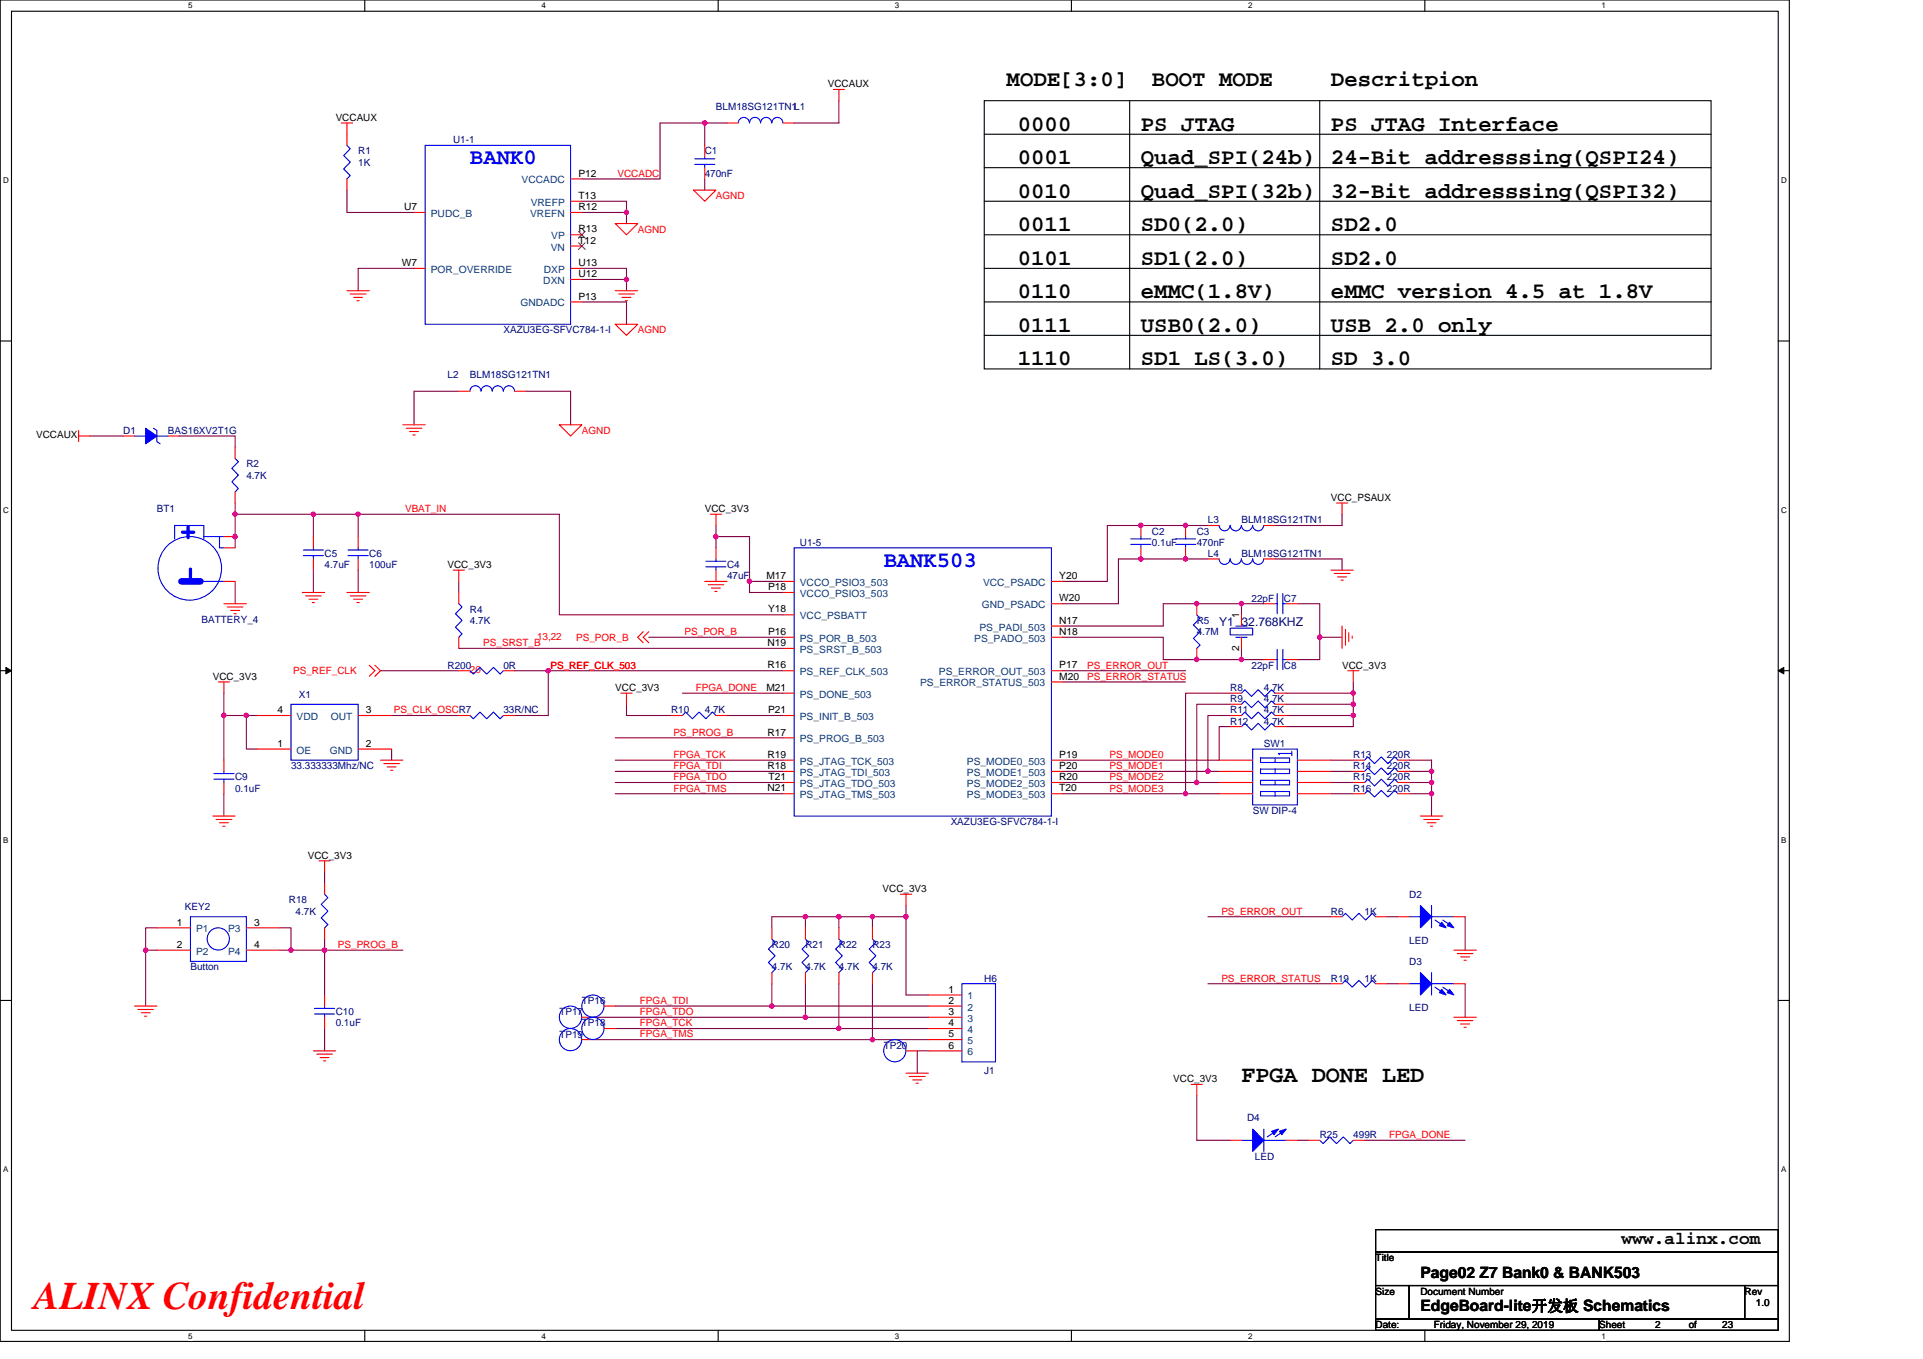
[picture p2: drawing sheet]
<svg xmlns="http://www.w3.org/2000/svg" width="297mm" height="210mm" viewBox="0 0 297 210" stroke-linecap="round" stroke-linejoin="round" font-family="sans-serif">
<path d="M0 0h276.4v207.3h-276.4zM1.8 1.7h272.9v203.8h-272.9z" fill="none" stroke="#000" stroke-width=".17"/>
<g fill="#fff">
<path d="M29.1 .2h.6v1.4h-.6z"/>
<path d="M29.1 205.7h.6v1.4h-.6z"/>
</g>
<path d="M56.3 0v1.7M56.3 205.5v1.8" fill="none" stroke="#000" stroke-width=".17"/>
<g fill="#fff">
<path d="M83.6 .2h.7v1.4h-.7z"/>
<path d="M83.6 205.7h.7v1.4h-.7z"/>
</g>
<path d="M110.9 0v1.7M110.9 205.5v1.8" fill="none" stroke="#000" stroke-width=".17"/>
<g fill="#fff">
<path d="M138.2 .2h.7v1.4h-.7z"/>
<path d="M138.2 205.7h.7v1.4h-.7z"/>
</g>
<path d="M165.5 0v1.7M165.5 205.5v1.8" fill="none" stroke="#000" stroke-width=".17"/>
<g fill="#fff">
<path d="M192.8 .2h.6v1.4h-.6z"/>
<path d="M192.8 205.7h.6v1.4h-.6z"/>
</g>
<path d="M220.1 0v1.7M220.1 205.5v1.8" fill="none" stroke="#000" stroke-width=".17"/>
<g fill="#fff">
<path d="M247.4 .2h.6v1.4h-.6z"/>
<path d="M247.4 205.7h.6v1.4h-.6z"/>
<path d="M.5 27.2h.8v1.4h-.8z"/>
<path d="M275.1 27.2h.9v1.4h-.9z"/>
<path d="M.5 78.1h.8v1.4h-.8z"/>
<path d="M275.1 78.1h.9v1.4h-.9z"/>
</g>
<path d="M0 52.7h1.8M274.7 52.7h1.7" fill="none" stroke="#000" stroke-width=".17"/>
<g fill="#fff">
<path d="M.5 129.1h.8v1.4h-.8z"/>
<path d="M275.1 129.1h.8v1.4h-.8z"/>
</g>
<path d="M0 103.6h1.8M274.7 103.6h1.7" fill="none" stroke="#000" stroke-width=".17"/>
<path d="M.9 103.1l.9 .5-.9 .5zM274.7 103.6l.8-.5v1z" fill="#000" stroke="#000" stroke-width=".15"/>
<g fill="#fff">
<path d="M.5 180h.8v1.4h-.8z"/>
<path d="M275.1 180h.8v1.4h-.8z"/>
</g>
<g fill="none" stroke="#000" stroke-width=".17">
<path d="M152 15.6h112.3v41.4h-112.3zM174.5 15.6v41.4M203.9 15.6v41.4M152 25.9h112.3M152 31.1h112.3M152 36.3h112.3M152 20.7h112.3M152 41.5h112.3M152 46.7h112.3M152 51.8h112.3M0 154.6h1.8M274.7 154.6h1.7"/>
<path d="M212.5 190h62.2v3.5h-62.2zM212.5 193.5h62.2v5.1h-62.2zM212.5 198.6h5.2v5.2h-5.2zM217.7 198.6h51.8v5.2h-51.8zM269.5 198.6h5.2v5.2h-5.2zM212.5 203.8h34.5v1.7h-34.5zM247 203.8h27.7v1.7h-27.7z"/>
</g>
<g fill="none" stroke="#800040" stroke-width=".17">
<path d="M108.9 19h-6.9v8.6h-12.1M108.9 19h3.4M108.9 19v3.5M129.6 15.6v3.4h-6.9M53.6 29.4v3.4h10.4M89.9 31.1h6.9v1.7M89.9 32.8h6.9v1.7M108.9 27.6v1.8M64 41.5h-8.7v3.4M89.9 46.7h6.9v3.4M89.9 41.5h6.9v1.7M89.9 43.2h6.9"/>
<path d="M96.8 43.2v1.7M13.9 67.4h5.1M27.7 67.4h8.6v1.7M36.3 79.5v5.1M36.3 77.7v1.8M36.3 79.5h12.1M48.4 79.5h6.9v3.4M48.4 79.5v3.4M55.3 79.5h31.1v15.5h34.5M70.9 60.5h-6.9v5.1M81.2 60.5h6.9v5.1M207.3 79.5v1.7h-10.3"/>
<path d="M36.3 89.8v3.5M48.4 88.1v3.4M55.3 88.1v3.4M70.9 89.8v1.7M100.2 98.5h20.7M110.6 81.2v3.4M110.6 82.9h5.2v6.9h5.1M115.8 89.8v1.7h5.1M164.1 98.5h15.6v3.4h12.1M186.6 81.2h-15.6v8.6h-6.9M186.6 86.4h-13.8v6.9h-8.7M191.8 93.3h-12.1v3.4h-15.6"/>
<path d="M191.8 93.3v1.7M191.8 93.3h3.4M197 86.4h10.3v1.7M200.4 93.3h3.5v5.2M203.9 98.5h3.4M203.9 98.5v3.4h-3.5M34.6 107.1v3.5M34.6 110.6v6.9M34.6 110.6h3.5v5.1h1.7M38.1 110.6h1.7M58.8 103.6h12.1M60.5 115.7v1.8"/>
<path d="M60.5 110.6h10.4M70.9 100.2h50M79.5 103.6h5.2M84.7 103.6v7h-5.2M84.7 103.6h36.2M95 114h25.9M95 117.5h25.9M95 119.2h25.9M96.8 108.8v1.8h6.9M105.4 107.1h15.5M112.3 110.6h8.6M164.1 105.4h19"/>
<path d="M164.1 103.6h19M186.6 119.2h1.7M190 112.3h-1.7v5.2h-24.2M190 110.6h-3.4v8.6h-22.5M190 108.8h-5.1v12.1h-20.8M190 107.1h-6.9v15.5h-19M191.8 100.2v1.7M191.8 101.9h3.4M198.7 108.8h10.3M198.7 107.1h10.3M198.7 110.6h10.3M205.6 117.5h3.4"/>
<path d="M205.6 119.2h3.4M209 107.1v1.7M209 110.6v1.7h-10.3M209 108.8v1.8M209 105.4v1.7M217.7 117.5h3.4v1.7M217.7 119.2h3.4M221.1 119.2v1.7M34.6 122.6v3.5M50.1 134.7v1.8M95 120.9h25.9M95 122.6h25.9"/>
<path d="M140 139.9v1.7M183.1 122.6h5.2M184.9 120.9h3.4M205.6 120.9h3.4M205.6 122.6h3.4M217.7 120.9h3.4M221.1 122.6v3.5M221.1 120.9v1.7h-3.4M22.5 146.8h1.7M22.5 146.8v8.6M24.2 143.4h-1.7v3.4M43.2 146.8h1.8"/>
<path d="M43.2 143.4h1.8v3.4h5.1M50.1 145.1v1.7M50.1 146.8v6.9M50.1 158.9v3.5M50.1 146.8h12.1M91.6 157.2h32.8M119.2 152v3.4h-24.2M119.2 155.4h24.2M124.4 141.6h-5.2v1.8M124.4 141.6v1.8M124.4 152v5.2M124.4 157.2h19"/>
<path d="M124.4 141.6h5.2M129.6 158.9h13.8M129.6 141.6v1.8M129.6 152v6.9h-34.6M129.6 141.6h5.2v1.8M134.8 141.6h5.2M134.8 152v8.6M140 141.6v12.1h3.4M186.6 141.6h19M186.6 152h19M214.2 141.6h1.7M214.2 152h1.7"/>
<path d="M226.3 152v5.2M226.3 141.6v5.2M91.6 160.6h43.2M134.8 160.6h8.6M143.4 162.4h-1.7v3.4M184.9 169.3v6.9h5.1M200.4 176.2h1.7M210.8 176.2h15.5"/>
</g>
<g fill="#f0f" stroke="#f0f" stroke-width=".17">
<circle cx="108.9" cy="19" r=".33"/>
<circle cx="96.8" cy="32.8" r=".34"/>
<circle cx="96.8" cy="43.2" r=".34"/>
<circle cx="115.8" cy="89.8" r=".34"/>
<circle cx="110.6" cy="82.9" r=".34"/>
<circle cx="183.1" cy="81.2" r=".34"/>
<circle cx="176.2" cy="86.4" r=".34"/>
<circle cx="183.1" cy="86.4" r=".34"/>
<circle cx="203.9" cy="98.4" r=".34"/>
<circle cx="184.8" cy="93.3" r=".34"/>
<circle cx="191.7" cy="93.3" r=".34"/>
<circle cx="191.7" cy="101.9" r=".34"/>
<circle cx="184.8" cy="101.9" r=".34"/>
<circle cx="176.2" cy="81.2" r=".34"/>
<circle cx="221.1" cy="119.2" r=".34"/>
<circle cx="209" cy="108.8" r=".34"/>
<circle cx="209" cy="110.5" r=".34"/>
<circle cx="186.6" cy="119.2" r=".34"/>
<circle cx="184.8" cy="120.9" r=".34"/>
<circle cx="221.1" cy="122.6" r=".33"/>
<circle cx="221.1" cy="120.9" r=".34"/>
<circle cx="209" cy="107.1" r=".34"/>
<circle cx="183.1" cy="122.6" r=".33"/>
<circle cx="22.5" cy="146.8" r=".34"/>
<circle cx="44.9" cy="146.8" r=".34"/>
<circle cx="50.1" cy="146.8" r=".34"/>
<circle cx="55.3" cy="79.4" r=".33"/>
<circle cx="48.4" cy="79.4" r=".33"/>
<circle cx="139.9" cy="141.6" r=".34"/>
<circle cx="134.8" cy="141.6" r=".34"/>
<circle cx="124.4" cy="141.6" r=".34"/>
<circle cx="129.6" cy="141.6" r=".34"/>
<circle cx="119.2" cy="155.4" r=".34"/>
<circle cx="124.4" cy="157.2" r=".33"/>
<circle cx="129.6" cy="158.9" r=".34"/>
<circle cx="134.8" cy="160.6" r=".34"/>
<circle cx="36.3" cy="82.9" r=".34"/>
<circle cx="38" cy="110.5" r=".34"/>
<circle cx="34.6" cy="110.5" r=".34"/>
<circle cx="84.7" cy="103.6" r=".34"/>
<circle cx="36.3" cy="79.4" r=".33"/>
</g>
<g fill="none" stroke="#f00" stroke-width=".17">
<path d="M52.7 19h1.8M53.6 19v3.5M112.3 19h1.7M120.9 19h1.8M128.7 13.8h1.7M129.6 13.8v1.8M53.6 27.6v1.8M64 32.8h1.7M88.1 27.6h1.8M88.1 32.8h1.8M88.1 31.1h1.8M88.1 38h1.8"/>
<path d="M88.1 36.3h1.8M95 34.5h3.5l-1.7 1.8zM107.1 29.4h3.5l-1.7 1.7zM108.9 22.5v1.7M108.9 25.9v1.7M53.6 44.9h3.4M54.1 45.4h2.4M54.6 46h1.4M55.1 46.5h.4M64 41.5h1.7M88.1 46.7h1.8M88.1 43.2h1.8"/>
<path d="M88.1 41.5h1.8M95 50.1h3.5l-1.7 1.7zM95 44.9h3.5M95.6 45.4h2.4M96.1 46h1.4M96.6 46.5h.3M12.1 67.4h1.8M12.1 66.5v1.7M19 67.4h1.8M25.9 67.4h1.8M36.3 69.1v1.7M36.3 76v1.7"/>
<path d="M62.2 65.6h3.5M62.7 66.2h2.5M63.3 66.7h1.3M63.8 67.2h.3M70.9 60.5h1.7M79.5 60.5h1.7M86.4 65.6h3.5l-1.8 1.8zM109.7 79.5h1.8M110.6 79.5v1.7M206.5 77.7h1.7M207.3 77.7v1.8M34.6 93.3h3.5"/>
<path d="M34.6 89.8h1.7M34.6 82.9h1.7M34.6 84.6h1.7M35.1 93.8h2.4M35.6 94.3h1.4M36.1 94.8h.4M46.7 91.5h3.4M47.2 92.1h2.4M47.7 92.6h1.4M48.2 93.1h.4M48.4 82.9v1.7M48.4 86.4v1.7"/>
<path d="M53.6 91.5h3.4M54.1 92.1h2.4M54.6 92.6h1.4M55.1 93.1h.4M55.3 82.9v1.7M55.3 86.4v1.7M70 88.1h1.7M70.9 88.1v1.7M70.9 91.5v1.8M70.9 98.5v1.7M99.4 97.6l-.9 .9 .9 .8M100.2 97.6l-.8 .9 .8 .8"/>
<path d="M108.9 89.8h3.4M109.4 90.3h2.4M109.9 90.9h1.4M110.4 91.4h.4M110.6 84.6v1.8M110.6 88.1v1.7M120.9 98.5h1.8M120.9 89.8h1.8M120.9 91.5h1.8M120.9 95h1.8M162.4 96.7h1.7M162.4 98.5h1.7"/>
<path d="M162.4 93.3h1.7M162.4 89.8h1.7M176.2 81.2v1.7M176.2 84.6v1.8M183.1 81.2v1.7M183.1 84.6v1.8M184.9 93.3v1.7M186.6 81.2h1.7M186.6 86.4h1.7M191.8 95v1.7M191.8 98.5v1.7M195.2 81.2h1.8"/>
<path d="M195.2 86.4h1.8M195.2 93.3h1.8M198.7 93.3h1.7M205.6 88.1h3.4M206.1 88.6h2.4M206.6 89.1h1.4M207.1 89.6h.4M207.3 96.7v3.5M207.8 97.2v2.5M208.3 97.8v1.3M208.9 98.3v.3M33.7 105.4h1.8"/>
<path d="M34.6 117.5v1.7M34.6 105.4v1.7M39.8 115.7h5.2M39.8 110.6h5.2M55.3 115.7h5.2M55.3 110.6h5.2M57 102.8l.9 .8-.9 .9M57.9 102.8l.9 .8-.9 .9M58.8 117.5h3.4M59.3 118h2.4M59.8 118.5h1.4M60.3 119h.4"/>
<path d="M70.9 103.6h1.7M70.9 110.6h1.7M77.8 103.6h1.7M77.8 110.6h1.7M95.9 107.1h1.7M96.8 107.1v1.7M103.7 110.6h1.7M110.6 110.6h1.7M120.9 107.1h1.8M120.9 110.6h1.8M120.9 117.5h1.8M120.9 119.2h1.8"/>
<path d="M120.9 114h1.8M120.9 103.6h1.8M120.9 100.2h1.8M162.4 103.6h1.7M162.4 105.4h1.7M162.4 117.5h1.7M162.4 119.2h1.7M184.9 100.2v1.7M188.3 117.5h5.2M188.3 119.2h5.2M190 110.6h1.8M190 108.8h1.8"/>
<path d="M190 112.3h1.8M190 107.1h1.8M195.2 101.9h1.8M197 110.6h1.7M197 108.8h1.7M197 112.3h1.7M197 107.1h1.7M198.7 101.9h1.7M200.4 117.5h5.2M200.4 119.2h5.2M208.2 103.6h1.7M209 119.2h1.8"/>
<path d="M209 117.5h1.8M209 103.6v1.8M215.9 119.2h1.8M215.9 117.5h1.8M32.9 126.1h3.4M33.4 126.6h2.4M33.9 127.1h1.4M34.4 127.7h.4M34.6 120.9v1.7M49.3 133h1.7M50.1 133v1.7M50.1 136.5v1.7"/>
<path d="M120.9 120.9h1.8M120.9 122.6h1.8M139.1 138.2h1.7M140 138.2v1.7M162.4 120.9h1.7M162.4 122.6h1.7M188.3 120.9h5.2M188.3 122.6h5.2M200.4 120.9h5.2M200.4 122.6h5.2M209 120.9h1.8M209 122.6h1.8"/>
<path d="M215.9 120.9h1.8M215.9 122.6h1.8M219.4 126.1h3.5M219.9 126.6h2.4M220.4 127.1h1.4M221 127.7h.3M20.8 155.4h3.4M21.3 156h2.4M21.8 156.5h1.4M22.3 157h.4M24.2 143.4h5.2M24.2 146.8h5.2"/>
<path d="M38.1 146.8h5.1M38.1 143.4h5.1M50.1 143.4v1.7M50.1 153.7v1.7M50.1 157.2v1.7M89.9 157.2h1.7M93.3 155.4h1.7M93.3 158.9h1.7M119.2 143.4v1.7M119.2 150.3v1.7M124.4 143.4v1.7M124.4 150.3v1.7"/>
<path d="M129.6 143.4v1.7M129.6 150.3v1.7M134.8 143.4v1.7M134.8 150.3v1.7M143.4 153.7h5.2M143.4 155.4h5.2M143.4 157.2h5.2M143.4 158.9h5.2M205.6 141.6h1.7M205.6 152h1.7M212.5 141.6h1.7M212.5 152h1.7"/>
<path d="M215.9 152h1.8M215.9 141.6h1.8M224.6 157.2h3.4M224.6 146.8h3.4M224.6 152h1.7M224.6 141.6h1.7M225.1 157.7h2.4M225.1 147.3h2.4M225.6 158.2h1.4M225.6 147.8h1.4M226.1 158.7h.4M226.1 148.4h.4"/>
<path d="M48.4 162.4h3.5M48.9 162.9h2.4M49.4 163.4h1.4M50 163.9h.3M89.9 160.6h1.7M140 165.8h3.4M140 162.4h1.7M140.5 166.3h2.4M141 166.9h1.4M141.5 167.4h.4M143.4 160.6h5.2M143.4 162.4h5.2"/>
<path d="M184 167.6h1.7M184.9 167.6v1.7M190 176.2h1.8M198.7 176.2h1.7M202.1 176.2h1.8M209 176.2h1.8"/>
</g>
<g fill="none" stroke="#00f" stroke-width=".17">
<path d="M114 19a.87 .87 0 0 1 .9-.9 .87 .87 0 0 1 .9 .9 .85 .85 0 0 1 .8-.9 .85 .85 0 0 1 .9 .9M117.5 19a.87 .87 0 0 1 .9-.9 .87 .87 0 0 1 .8 .9 .85 .85 0 0 1 .9-.9 .85 .85 0 0 1 .8 .9M53.6 22.5l.5 .5-1 1 1 1.1-1 1 1 1-.5 .5M65.7 22.5h22.4v27.6h-22.4zM107.3 25.4h3.1M107.3 24.5h3.1M108.9 24.2v.3M108.9 25.4v.5M20.8 67.4h1.7M23.7 66.2l.5 .3v1.7l.5 .4M24.2 67.4h1.7M36.3 70.8l.5 .5-1 1.1 1 1-1 1 1 1.1-.5 .5"/>
<path d="M77.7 60.4a.86 .86 0 0 0-.8-.8 .86 .86 0 0 0-.9 .8 .87 .87 0 0 0-.8-.8 .87 .87 0 0 0-.9 .8 .85 .85 0 0 0-.9-.8 .85 .85 0 0 0-.8 .8M79.5 60.4a.86 .86 0 0 0-.9-.8 .86 .86 0 0 0-.8 .8M27 83.3v-2.1h4.5v2.1M31.5 89.8h3.1M31.5 82.9h3.1M32.8 91.3a4.9 4.9 0 0 1-8.2-2.1 4.9 4.9 0 0 1 5.7-6.3 4.9 4.9 0 0 1 2.9 7.9l-.4 .5M33.9 82.9v1.7h.7M46.9 85.9h3.1M46.9 85h3.1M48.4 84.6v.4M48.4 85.9v.5M53.8 85.9h3.1"/>
<path d="M53.8 85h3.1M55.3 84.6v.4M55.3 85.9v.5M70.9 93.3l.5 .5-1 1 1 1.1-1 1 1 1-.5 .6M109 87.6h3.1M109 86.7h3.1M110.6 86.4v.3M110.6 87.6v.5M122.7 84.6h39.7v41.5h-39.7zM174.7 84.1h3.1M174.7 83.3h3.1M176.2 82.9v.4"/>
<path d="M176.2 84.1v.5M181.6 84.1h3.1M181.6 83.3h3.1M183.1 82.9v.4M183.1 84.1v.5M184.9 95l.5 .5-1.1 1.1 1.1 1-1.1 1 1.1 1.1-.5 .5M188.3 81.2a.85 .85 0 0 0 .9 .8 .85 .85 0 0 0 .8-.8M188.3 86.3a.85 .85 0 0 0 .9 .9 .85 .85 0 0 0 .8-.9M190 81.2a.86 .86 0 0 0 .9 .8 .86 .86 0 0 0 .8-.8M190 86.3a.86 .86 0 0 0 .9 .9 .86 .86 0 0 0 .8-.9M190 97.1h3.5v1h-3.5zM190.9 96.7h1.7"/>
<path d="M190.9 98.5h1.7M191.8 81.2a.86 .86 0 0 0 .8 .8 .86 .86 0 0 0 .9-.8M191.8 86.3a.86 .86 0 0 0 .8 .9 .86 .86 0 0 0 .9-.9M191.8 98.5h.1M191.8 96.7h.1M193.5 81.2a.85 .85 0 0 0 .8 .8 .85 .85 0 0 0 .9-.8M193.5 86.3a.85 .85 0 0 0 .8 .9 .85 .85 0 0 0 .9-.9M197 93.3h.3M197.3 91.7v3.1M198.2 91.7v3.1M198.2 93.3h.5M33 119.5h3.1"/>
<path d="M34.6 119.2v.3M45 108.8h10.3v8.7h-10.3zM72.6 103.6l.5 .6 1-1.1 1.1 1.1 1-1.1 1.1 1.1 .5-.6M72.6 110.6l.5 .5 1-1.1 1.1 1.1 1-1.1 1.1 1.1 .5-.5M105.4 110.6l.5-.6 1.1 1.1 1-1.1 1 1.1 1.1-1.1 .5 .6M191.8 110.6l.5-.6 1 1.1 1-1.1 1.1 1.1 1-1.1 .6 .6M191.8 108.8l.5-.5 1 1 1-1 1.1 1 1-1 .6 .5M191.8 112.3l.5-.5 1 1 1-1 1.1 1 1-1 .6 .5M191.8 107.1l.5-.5 1 1 1-1 1.1 1 1-1 .6 .5M193.5 115.7h6.9v8.7h-6.9zM194.7 117.1h4.5v.7h-4.5zM194.7 118.8h4.5v.7h-4.5z"/>
<path d="M197 117.1v.7M197 118.8v.7M197 101.9h.3M197.3 100.4v3.1M198.2 100.4v3.1M198.2 101.9h.5M199.5 116.4h-2l.1 .2M199.5 116.1v.7M210.8 119.2l.5-.5 1 1 1.1-1 1 1 1-1 .5 .5M210.8 117.5l.5-.6 1 1.1 1.1-1.1 1 1.1 1-1.1 .5 .6M33 120.4h3.1M34.6 120.4v.5"/>
<path d="M50.1 138.2l.5 .5-1 1 1 1.1-1 1 1 1.1-.5 .5M194.7 120.6h4.5v.7h-4.5zM194.7 122.3h4.5v.7h-4.5zM197 120.6v.7M197 122.3v.7M210.8 120.9l.5-.5 1 1 1.1-1 1 1 1-1 .5 .5M210.8 122.6l.5-.5 1 1 1.1-1 1 1 1-1 .5 .5M221.1 139.9v3.5M29.4 141.6h8.7v6.9h-8.7zM48.6 156.7h3.1M48.6 155.8h3.1M50.1 155.4v.4"/>
<path d="M50.1 156.7v.5M119.2 145.1l.5 .5-1 1 1 1.1-1 1 1 1.1-.5 .5M124.4 145.1l.5 .5-1 1 1 1.1-1 1 1 1.1-.5 .5M129.6 145.1l.5 .5-1 1 1 1.1-1 1 1 1.1-.5 .5M134.8 145.1l.5 .5-1 1 1 1.1-1 1 1 1.1-.5 .5M148.6 152h5.2v12.1h-5.2zM207.3 141.6l.5-.5 1.1 1.1 1-1.1 1 1.1 1.1-1.1 .5 .5M207.3 152l.5-.5 1.1 1 1-1 1 1 1.1-1 .5 .5M217.7 152h1.7M217.7 141.6h1.7M221.1 150.3v3.4M221.1 152h3.5"/>
<path d="M221.1 141.6h3.5M221.7 152.5l1.5 1.1M221.7 142.2l1.5 1M222.9 152.5l1.5 1.1M222.9 142.2l1.5 1M191.8 176.2h1.7M195.2 174.5v3.4M195.2 176.2h3.5M197.3 174.6l-1.6 1.1M198.5 174.6l-1.5 1.1M203.9 176.2l.5 .5 1-1 1.1 1 1-1 1 1 .5-.5"/>
<circle cx="33.7" cy="145.1" r="1.71"/>
<circle cx="88.1" cy="157.2" r="1.73"/>
<circle cx="91.6" cy="158.9" r="1.71"/>
<circle cx="91.6" cy="155.4" r="1.71"/>
<circle cx="88.1" cy="160.6" r="1.72"/>
<circle cx="138.2" cy="162.3" r="1.71"/>
</g>
<path d="M89.4 37.5l1 1M89.4 35.8l1 1M90.4 37.5l-1.1 1M90.4 35.8l-1.1 1" fill="none" stroke="#804000" stroke-width=".15"/>
<g fill="#00f" stroke="#00f" stroke-width=".17">
<path d="M22.5 66.2l1.7 1.2-1.7 1.2z" fill-rule="evenodd"/>
<path d="M219.4 150.3l1.7 1.7-1.7 1.7z" fill-rule="evenodd"/>
<path d="M222.7 152.9l.7 .8-1.1-.3z" fill-rule="evenodd"/>
<path d="M223.9 152.9l.7 .8-1.1-.3z" fill-rule="evenodd"/>
<path d="M193.5 174.5l1.7 1.7-1.7 1.7z" fill-rule="evenodd"/>
<path d="M196.4 174.8l1.1-.3-.7 .8z" fill-rule="evenodd"/>
<path d="M197.6 174.8l1.1-.3-.7 .8z" fill-rule="evenodd"/>
<path d="M219.4 139.9l1.7 1.7-1.7 1.8z" fill-rule="evenodd"/>
<path d="M222.7 142.5l.7 .9-1.1-.4z" fill-rule="evenodd"/>
<path d="M223.9 142.5l.7 .9-1.1-.4z" fill-rule="evenodd"/>
</g>
<path d="M28.2 82.2h1.7M29.1 81.4v1.7M29.4 87.9v1.7" fill="none" stroke="#00f" stroke-width=".51"/>
<path d="M28 89.8h3" fill="none" stroke="#00f" stroke-width="1"/>
<text font-size="6" fill="#f00" x="5.2" y="202.3">ALINX Confidential</text>
<text font-size="3.6" x="191.8" y="167.1">FPGA DONE LED</text>
<g font-size="3.5">
<text x="155.5" y="13.3">MODE[3:0]</text>
<text x="177.9" y="13.3">BOOT MODE</text>
<text x="205.6" y="13.3">Descritpion</text>
<text x="157.2" y="20.2">0000</text>
<text x="176.2" y="20.2">PS JTAG</text>
<text x="205.6" y="20.2">PS JTAG Interface</text>
<text x="157.2" y="25.4">0001</text>
<text x="176.2" y="25.4">Quad_SPI(24b)</text>
<text x="205.6" y="25.4">24-Bit addresssing(QSPI24)</text>
<text x="157.2" y="30.5">0010</text>
<text x="157.2" y="35.7">0011</text>
<text x="176.2" y="30.5">Quad_SPI(32b)</text>
<text x="176.2" y="35.7">SD0(2.0)</text>
<text x="205.6" y="30.5">32-Bit addresssing(QSPI32)</text>
<text x="205.6" y="35.7">SD2.0</text>
<text x="157.2" y="40.9">0101</text>
<text x="176.2" y="40.9">SD1(2.0)</text>
<text x="205.6" y="40.9">SD2.0</text>
<text x="157.2" y="46.1">0110</text>
<text x="176.2" y="46.1">eMMC(1.8V)</text>
<text x="205.6" y="46.1">eMMC version 4.5 at 1.8V</text>
<text x="157.2" y="51.3">0111</text>
<text x="176.2" y="51.3">USB0(2.0)</text>
<text x="205.6" y="51.3">USB 2.0 only</text>
<text x="157.2" y="56.5">1110</text>
<text x="176.2" y="56.5">SD1 LS(3.0)</text>
<text x="205.6" y="56.5">SD 3.0</text>
</g>
<g font-size="3.5" fill="#00f">
<text x="72.6" y="25.4">BANK0</text>
<text x="136.5" y="87.5">BANK503</text>
</g>
<text font-size="2.8" x="250.5" y="192.3">www.alinx.com</text>
<g font-size="2.4">
<text x="219.4" y="197.4">Page02 Z7 Bank0 &amp; BANK503</text>
<text x="219.4" y="202.6">EdgeBoard-lite开发板 Schematics</text>
</g>
<text font-size="1.9" fill="#000080" x="188.3" y="96.7">Y1 32.768KHZ</text>
<g font-size="1.5" fill="#000080">
<text x="110.6" y="17">BLM18SG121TN1L1</text>
<text x="55.3" y="23.9">R1</text>
<text x="70" y="22.1">U1-1</text>
<text x="108.9" y="23.9">C1</text>
<text x="55.3" y="25.6">1K</text>
<text x="108.9" y="27.3">470nF</text>
<text x="77.8" y="51.5">XAZU3EG-SFVC784-1-I</text>
<text x="69.1" y="58.4">L2</text>
<text x="72.6" y="58.4">BLM18SG121TN1</text>
<text x="19" y="67">D1</text>
<text x="25.9" y="67">BAS16XV2T1G</text>
<text x="38.1" y="72.2">R2</text>
<text x="38.1" y="74">4.7K</text>
<text x="24.2" y="79.1">BT1</text>
<text x="177.9" y="82.6">C2</text>
<text x="184.9" y="82.6">C3</text>
<text x="186.6" y="80.9">L3</text>
<text x="191.8" y="80.9">BLM18SG121TN1</text>
<text x="50.1" y="86">C5</text>
<text x="50.1" y="87.8">4.7uF</text>
<text x="57" y="86">C6</text>
<text x="57" y="87.8">100uF</text>
<text x="112.3" y="87.8">C4</text>
<text x="112.3" y="89.5">47uF</text>
<text x="123.5" y="84.3">U1-5</text>
<text x="177.9" y="84.3">0.1uF</text>
<text x="184.9" y="84.3">470nF</text>
<text x="186.6" y="86">L4</text>
<text x="191.8" y="86">BLM18SG121TN1</text>
<text x="72.6" y="94.7">R4</text>
<text x="193.3" y="92.9">22pF</text>
<text x="198.3" y="92.9">C7</text>
<text x="31.1" y="96.2">BATTERY_4</text>
<text x="72.6" y="96.4">4.7K</text>
<text x="184.9" y="96.4">R5</text>
<text x="184.9" y="98.1">4.7M</text>
<text x="46.2" y="107.8">X1</text>
<text x="69.1" y="103.3">R200</text>
<text x="77.8" y="103.3">0R</text>
<text x="190" y="106.8">R8</text>
<text x="193.3" y="103.3">22pF</text>
<text x="195.2" y="106.8">4.7K</text>
<text x="198.3" y="103.3">C8</text>
<text x="77.8" y="110.2">33R/NC</text>
<text x="103.7" y="110.2">R10</text>
<text x="108.9" y="110.2">4.7K</text>
<text x="190" y="110.2">R11</text>
<text x="190" y="108.5">R9</text>
<text x="190" y="112">R12</text>
<text x="195.2" y="110.2">4.7K</text>
<text x="195.2" y="112">4.7K</text>
<text x="195.2" y="108.5">4.7K</text>
<text x="45" y="118.9">33.333333Mhz/NC</text>
<text x="195.2" y="115.4">SW1</text>
<text x="209" y="118.9">R14</text>
<text x="209" y="117.1">R13</text>
<text x="214.2" y="118.9">220R</text>
<text x="214.2" y="117.1">220R</text>
<text x="36.3" y="120.6">C9</text>
<text x="36.3" y="122.3">0.1uF</text>
<text x="193.5" y="125.8">SW DIP-4</text>
<text x="209" y="120.6">R15</text>
<text x="209" y="122.3">R16</text>
<text x="214.2" y="120.6">220R</text>
<text x="214.2" y="122.3">220R</text>
<text x="146.9" y="127.5">XAZU3EG-SFVC784-1-I</text>
<text x="28.6" y="140.6">KEY2</text>
<text x="44.6" y="139.6">R18</text>
<text x="45.7" y="141.3">4.7K</text>
<text x="205.6" y="141.3">R6</text>
<text x="210.8" y="141.3">1K</text>
<text x="217.7" y="138.7">D2</text>
<text x="29.4" y="149.9">Button</text>
<text x="119.2" y="146.5">R20</text>
<text x="119.2" y="149.9">4.7K</text>
<text x="124.4" y="146.5">R21</text>
<text x="124.4" y="149.9">4.7K</text>
<text x="129.6" y="146.5">R22</text>
<text x="129.6" y="149.9">4.7K</text>
<text x="134.8" y="146.5">R23</text>
<text x="134.8" y="149.9">4.7K</text>
<text x="217.7" y="149.1">D3</text>
<text x="217.7" y="145.8">LED</text>
<text x="89.9" y="155.1">TP16</text>
<text x="152" y="151.7">H6</text>
<text x="205.6" y="151.7">R19</text>
<text x="210.8" y="151.7">1K</text>
<text x="51.9" y="156.8">C10</text>
<text x="51.9" y="158.6">0.1uF</text>
<text x="86.4" y="156.8">TP17</text>
<text x="86.4" y="160.3">TP19</text>
<text x="89.9" y="158.6">TP18</text>
<text x="217.7" y="156.2">LED</text>
<text x="136.5" y="162">TP20</text>
<text x="152" y="166">J1</text>
<text x="192.6" y="173.3">D4</text>
<text x="193.8" y="179.3">LED</text>
<text x="203.9" y="175.9">R25</text>
<text x="209" y="175.9">499R</text>
</g>
<g font-size="1.5">
<text x="127.9" y="13.5">VCCAUX</text>
<text x="51.9" y="18.7">VCCAUX</text>
<text x="89.3" y="27.3">P12</text>
<text x="62.4" y="32.5">U7</text>
<text x="89.3" y="35.9">R13</text>
<text x="89.3" y="32.5">R12</text>
<text x="89.3" y="30.7">T13</text>
<text x="62.1" y="41.1">W7</text>
<text x="89.3" y="37.7">T12</text>
<text x="89.3" y="41.1">U13</text>
<text x="89.3" y="42.8">U12</text>
<text x="89.3" y="46.3">P13</text>
<text x="5.6" y="67.7">VCCAUX</text>
<text x="205.6" y="77.4">VCC_PSAUX</text>
<text x="108.9" y="79.1">VCC_3V3</text>
<text x="69.1" y="87.8">VCC_3V3</text>
<text x="118.4" y="89.5">M17</text>
<text x="163.6" y="89.5">Y20</text>
<text x="118.6" y="91.2">P18</text>
<text x="118.6" y="94.6">Y18</text>
<text x="163.6" y="92.9">W20</text>
<text x="191.4" y="95.5" transform="rotate(-90 191.4 95.5)">1</text>
<text x="118.6" y="99.8">N19</text>
<text x="118.6" y="98.1">P16</text>
<text x="163.6" y="98.1">N18</text>
<text x="163.6" y="96.4">N17</text>
<text x="191.4" y="100.6" transform="rotate(-90 191.4 100.6)">2</text>
<text x="32.9" y="105">VCC_3V3</text>
<text x="95" y="106.8">VCC_3V3</text>
<text x="118.4" y="106.7">M21</text>
<text x="118.6" y="103.3">R16</text>
<text x="163.6" y="105">M20</text>
<text x="163.6" y="103.3">P17</text>
<text x="207.3" y="103.3">VCC_3V3</text>
<text x="42.9" y="110.2">4</text>
<text x="56.5" y="110.2">3</text>
<text x="118.6" y="113.6">R17</text>
<text x="118.6" y="110.2">P21</text>
<text x="42.9" y="115.4">1</text>
<text x="56.5" y="115.4">2</text>
<text x="118.6" y="117.1">R19</text>
<text x="118.6" y="118.8">R18</text>
<text x="163.6" y="117.1">P19</text>
<text x="163.6" y="118.8">P20</text>
<text x="118.6" y="122.3">N21</text>
<text x="118.7" y="120.5">T21</text>
<text x="163.6" y="120.5">R20</text>
<text x="163.6" y="122.3">T20</text>
<text x="47.5" y="132.7">VCC_3V3</text>
<text x="136.3" y="137.9">VCC_3V3</text>
<text x="27.3" y="143">1</text>
<text x="39.3" y="143">3</text>
<text x="27.3" y="146.5">2</text>
<text x="39.3" y="146.5">4</text>
<text x="146.5" y="153.4">1</text>
<text x="146.5" y="155.1">2</text>
<text x="146.5" y="156.8">3</text>
<text x="146.5" y="158.6">4</text>
<text x="146.5" y="160.3">5</text>
<text x="146.5" y="162">6</text>
<text x="181.2" y="167.2">VCC_3V3</text>
<text x="212.5" y="194.9">Title</text>
<text x="212.5" y="200">Size</text>
<text x="219.4" y="200">Document Number</text>
<text x="269.5" y="200">Rev</text>
<text x="271.2" y="201.8">1.0</text>
<text x="212.5" y="205.2">Date:</text>
<text x="221.5" y="205.2">Friday, November 29, 2019</text>
<text x="247" y="205.2">Sheet</text>
<text x="255.7" y="205.2">2</text>
<text x="260.9" y="205.2">of</text>
<text x="266" y="205.2">23</text>
</g>
<g font-size="1.5" fill="#004080">
<text x="80.6" y="28.3">VCCADC</text>
<text x="66.5" y="33.5">PUDC_B</text>
<text x="81.9" y="33.5">VREFN</text>
<text x="82" y="31.8">VREFP</text>
<text x="85.1" y="38.7">VN</text>
<text x="85.2" y="37">VP</text>
<text x="66.5" y="42.2">POR_OVERRIDE</text>
<text x="80.4" y="47.3">GNDADC</text>
<text x="83.9" y="43.9">DXN</text>
<text x="84" y="42.2">DXP</text>
<text x="123.5" y="90.5">VCCO_PSIO3_503</text>
<text x="123.5" y="92.2">VCCO_PSIO3_503</text>
<text x="123.5" y="95.7">VCC_PSBATT</text>
<text x="151.7" y="94">GND_PSADC</text>
<text x="151.8" y="90.5">VCC_PSADC</text>
<text x="123.5" y="99.2">PS_POR_B_503</text>
<text x="123.5" y="100.9">PS_SRST_B_503</text>
<text x="150.5" y="99.2">PS_PADO_503</text>
<text x="151.3" y="97.4">PS_PADI_503</text>
<text x="123.5" y="107.8">PS_DONE_503</text>
<text x="123.5" y="104.3">PS_REF_CLK_503</text>
<text x="142.1" y="106.1">PS_ERROR_STATUS_503</text>
<text x="145" y="104.3">PS_ERROR_OUT_503</text>
<text x="45.8" y="111.3">VDD</text>
<text x="51.1" y="111.3">OUT</text>
<text x="123.5" y="111.3">PS_INIT_B_503</text>
<text x="45.8" y="116.4">OE</text>
<text x="50.9" y="116.4">GND</text>
<text x="123.5" y="118.2">PS_JTAG_TCK_503</text>
<text x="123.5" y="119.9">PS_JTAG_TDI_503</text>
<text x="123.5" y="114.7">PS_PROG_B_503</text>
<text x="149.3" y="118.2">PS_MODE0_503</text>
<text x="149.3" y="119.9">PS_MODE1_503</text>
<text x="123.5" y="121.6">PS_JTAG_TDO_503</text>
<text x="123.5" y="123.3">PS_JTAG_TMS_503</text>
<text x="149.3" y="121.6">PS_MODE2_503</text>
<text x="149.3" y="123.3">PS_MODE3_503</text>
<text x="30.3" y="144.1">P1</text>
<text x="30.3" y="147.5">P2</text>
<text x="35.2" y="147.5">P4</text>
<text x="35.2" y="144.1">P3</text>
<text x="149.5" y="154.4">1</text>
<text x="149.5" y="156.1">2</text>
<text x="149.5" y="157.9">3</text>
<text x="149.5" y="159.6">4</text>
<text x="149.5" y="161.3">5</text>
<text x="149.5" y="163.1">6</text>
</g>
<g font-size="1.5" fill="#f00">
<text x="95.4" y="27.3">VCCADC</text>
<text x="98.5" y="35.9">AGND</text>
<text x="110.6" y="30.8">AGND</text>
<text x="98.5" y="51.5">AGND</text>
<text x="89.9" y="67">AGND</text>
<text x="62.6" y="79.1">VBAT_IN</text>
<text x="74.7" y="99.8">PS_SRST_B</text>
<text x="82.9" y="98.8">13,22</text>
<text x="89" y="99">PS_POR_B</text>
<text x="105.7" y="98.1">PS_POR_B</text>
<text x="45.3" y="104.2">PS_REF_CLK</text>
<text x="72.6" y="104">20</text>
<text x="85" y="103.3">PS_REF_CLK_503</text>
<text x="107.5" y="106.8">FPGA_DONE</text>
<text x="167.9" y="103.3">PS_ERROR_OUT</text>
<text x="167.9" y="105">PS_ERROR_STATUS</text>
<text x="60.8" y="110.2">PS_CLK_OSCR7</text>
<text x="104" y="113.7">PS_PROG_B</text>
<text x="104" y="117.1">FPGA_TCK</text>
<text x="104" y="118.9">FPGA_TDI</text>
<text x="171.4" y="117.1">PS_MODE0</text>
<text x="171.4" y="118.9">PS_MODE1</text>
<text x="104" y="120.6">FPGA_TDO</text>
<text x="104" y="122.3">FPGA_TMS</text>
<text x="171.4" y="120.6">PS_MODE2</text>
<text x="171.4" y="122.3">PS_MODE3</text>
<text x="188.7" y="141.3">PS_ERROR_OUT</text>
<text x="52.2" y="146.5">PS_PROG_B</text>
<text x="98.8" y="155.1">FPGA_TDI</text>
<text x="188.7" y="151.7">PS_ERROR_STATUS</text>
<text x="98.8" y="156.8">FPGA_TDO</text>
<text x="98.8" y="158.6">FPGA_TCK</text>
<text x="98.8" y="160.3">FPGA_TMS</text>
<text x="214.6" y="175.9">FPGA_DONE</text>
</g>
<g font-size="1.2">
<text x="29.1" y="1.3">5</text>
<text x="83.6" y="1.3">4</text>
<text x="138.2" y="1.3">3</text>
<text x="192.8" y="1.3">2</text>
<text x="247.4" y="1.3">1</text>
<text x=".5" y="28.3">D</text>
<text x="275.1" y="28.3">D</text>
<text x=".5" y="79.2">C</text>
<text x="275.1" y="79.2">C</text>
<text x=".5" y="130.2">B</text>
<text x="275.1" y="130.2">B</text>
<text x=".5" y="181.1">A</text>
<text x="275.1" y="181.1">A</text>
<text x="29.1" y="206.8">5</text>
<text x="83.6" y="206.8">4</text>
<text x="138.2" y="206.8">3</text>
<text x="192.8" y="206.8">2</text>
<text x="247.4" y="206.8">1</text>
</g>
</svg>
